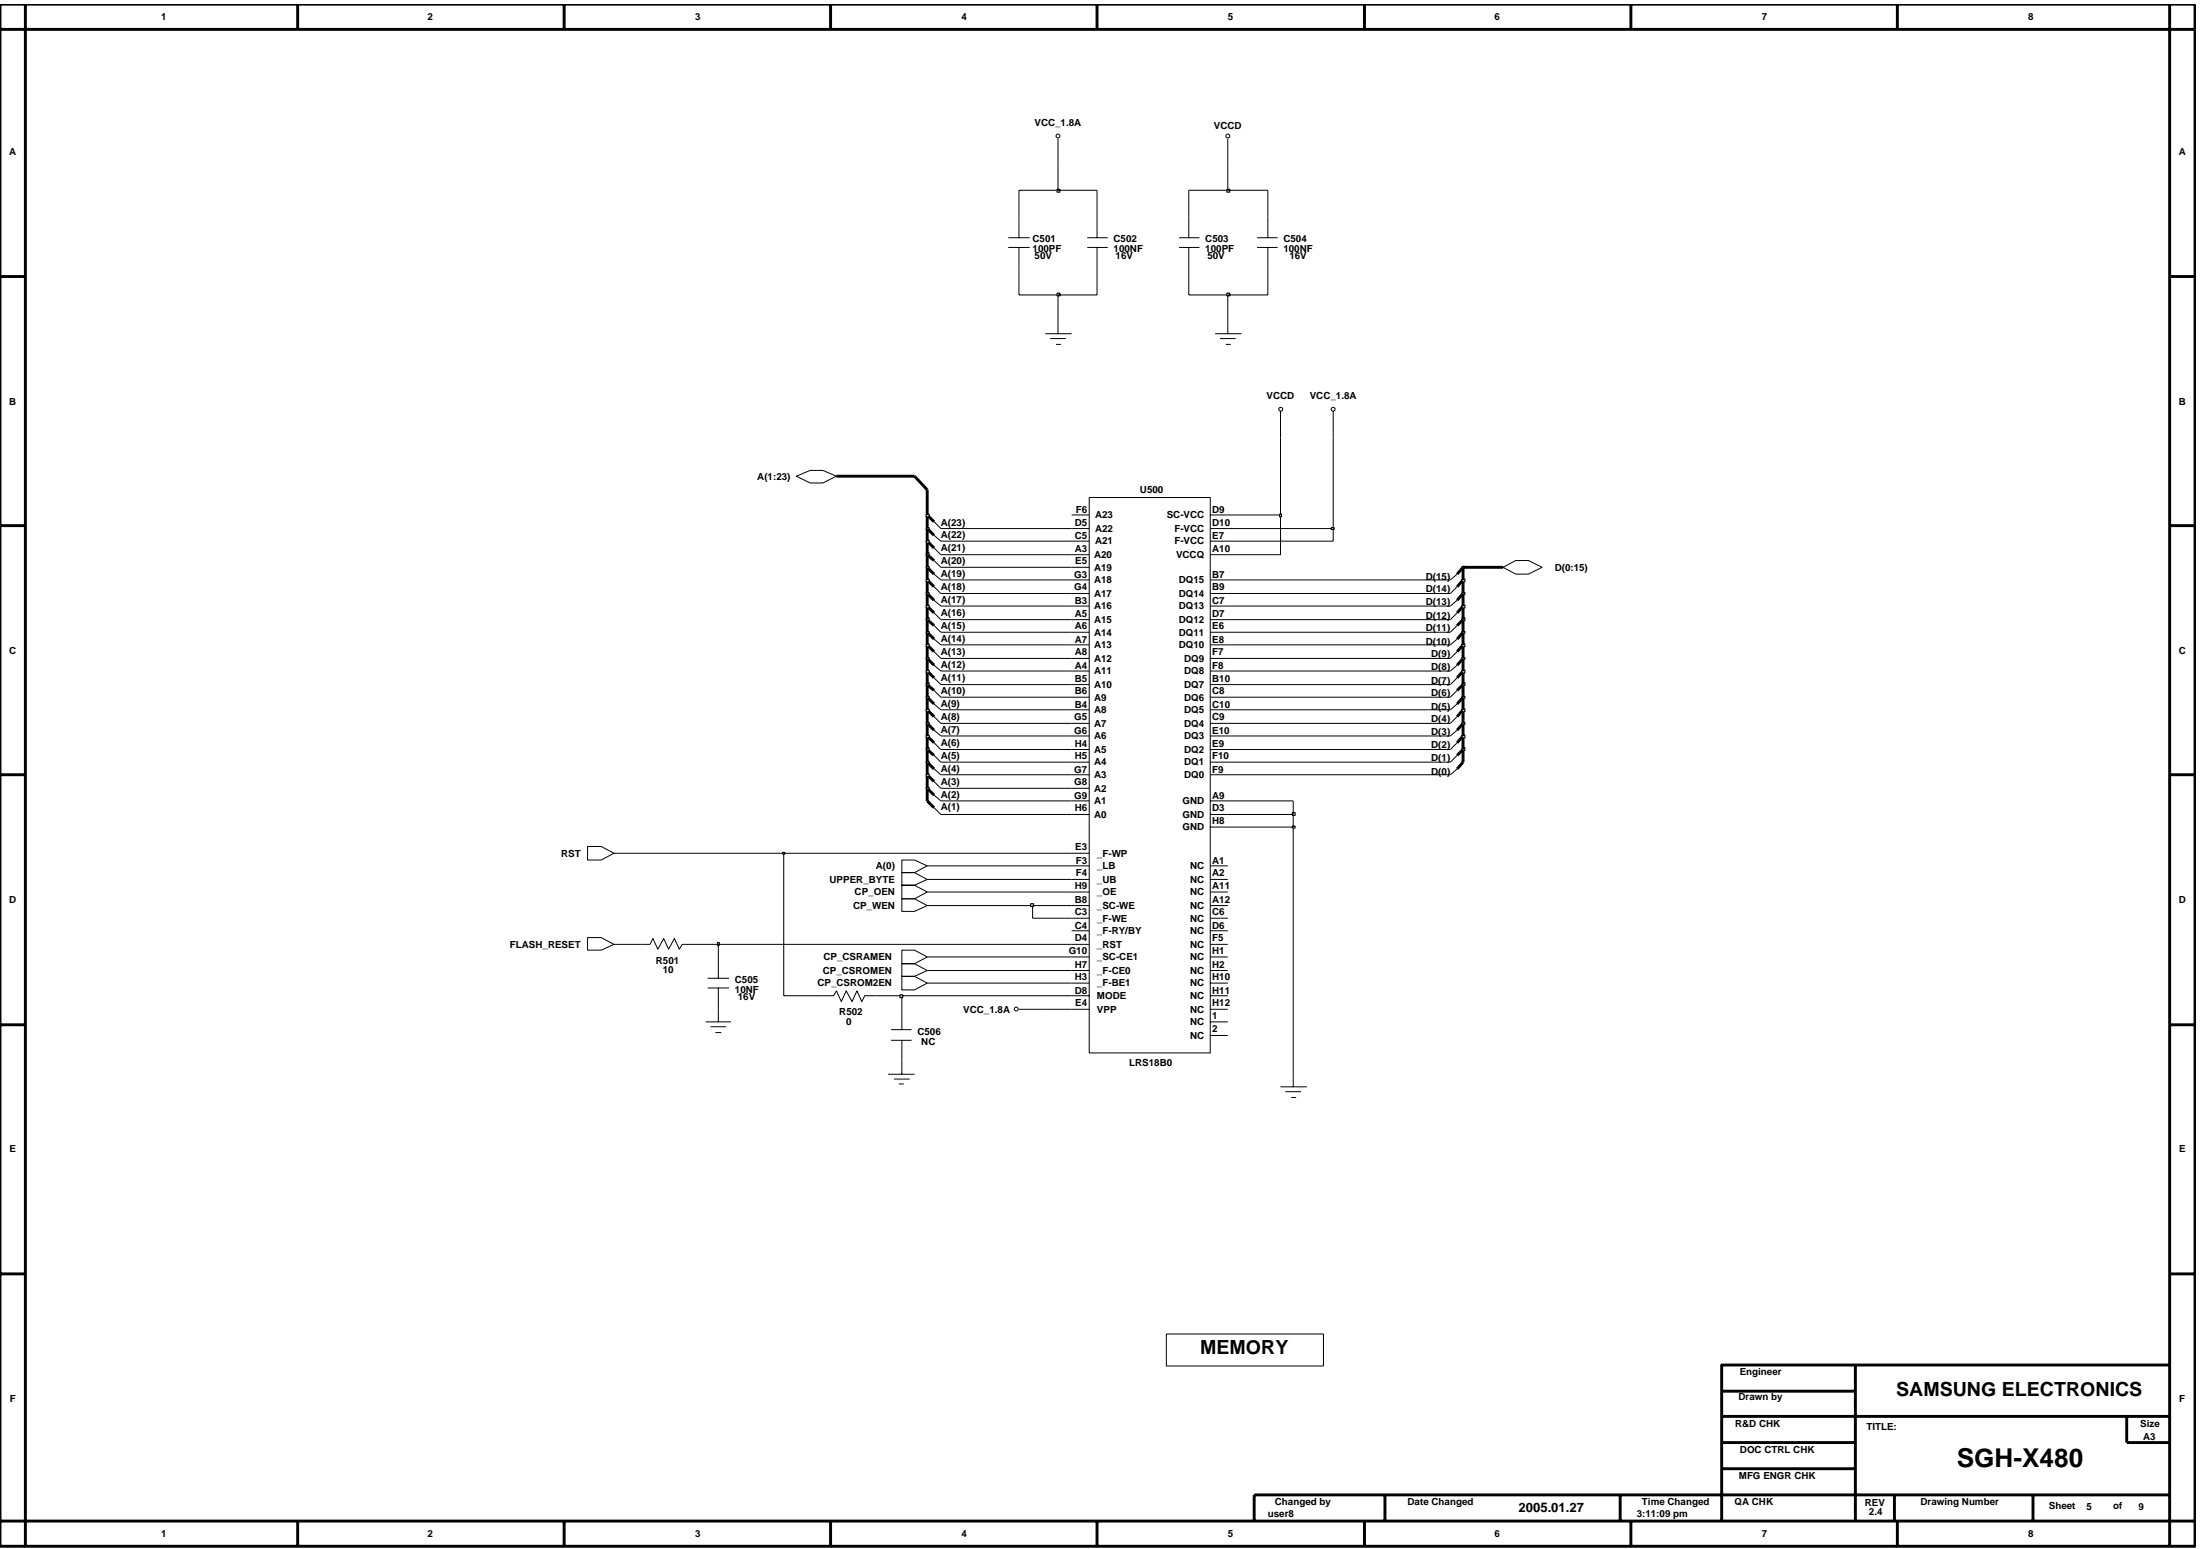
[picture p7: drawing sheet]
<svg xmlns="http://www.w3.org/2000/svg" width="192mm" height="135mm" viewBox="0 0 192 135" stroke-linecap="round" stroke-linejoin="round" font-family="sans-serif">
<g fill="none" stroke="#000" stroke-width=".09">
<path d="M88.9 18.9v1.8M92.3 12.1v2.3M95.7 18.9v1.8M103.7 18.9v1.8M107.1 12.1v2.3M110.6 18.9v1.8M87.9 21.6h1.9M87.9 20.7h1.9M88.9 21.6v1.8M91.2 29.1h2.3M91.6 29.5h1.4M92.1 30h.4"/>
<path d="M92.3 27.9v1.2M94.8 21.6h1.8M94.8 20.7h1.8M95.7 21.6v1.8M102.8 21.6h1.8M102.8 20.7h1.8M103.7 21.6v1.8M106 29.1h2.3M106.4 29.5h1.4M106.9 30h.5M107.1 27.9v1.2M109.7 21.6h1.7"/>
<path d="M109.7 20.7h1.7M110.6 21.6v1.8M111.7 35.9v2.3M116.3 35.9v2.3M69.5 41.5l1.2-.5h1.1l1.2 .5-1.2 .6h-1.1zM81.5 53.5l.6 .6M81.5 50.1l.6 .5M81.5 52.4l.6 .5M81.5 51.2l.6 .6M81.5 59.1l.6 .6M81.5 47.8l.6 .6M81.5 55.7l.6 .5"/>
<path d="M81.5 58l.6 .5M81.5 46.7l.6 .5M81.5 48.9l.6 .6M81.5 45.5l.6 .6M81.5 56.8l.6 .6M81.5 54.6l.6 .5M93.5 46.1h1.5M93.5 48.4h1.5M93.5 59.7h1.5M93.5 58.5h1.5M93.5 57.4h1.5M93.5 56.2h1.5"/>
<path d="M93.5 55.1h1.5M93.5 54.1h1.5M93.5 52.9h1.5M93.5 51.8h1.5M93.5 50.6h1.5M93.5 49.5h1.5M93.5 47.2h1.5M93.5 44.9h1.5M95 43.4h10.6v48.4h-10.6zM105.6 46.1h1.5M105.6 48.4h1.5M105.6 59.7h1.5"/>
<path d="M105.6 58.5h1.5M105.6 57.4h1.5M105.6 56.2h1.5M105.6 55.1h1.5M105.6 54.1h1.5M105.6 52.9h1.5M105.6 51.8h1.5M105.6 50.6h1.5M105.6 47.2h1.5M105.6 44.9h1.5M127.1 55.7l-.6 .5M127.1 53.5l-.6 .6"/>
<path d="M127.1 52.4l-.6 .5M127.1 50.1l-.6 .5M127.1 58l-.6 .5M127.1 56.8l-.6 .6M127.1 51.2l-.6 .6M127.1 59.1l-.6 .6M127.1 54.6l-.6 .5M131.1 49.5l1.1-.6h1.1l1.2 .6-1.2 .6h-1.1zM51.3 73.8h1.1l1.2 .6-1.2 .6h-1.1zM68.4 74.4v12.5h4.3l.3-.5 .4 1 .4-1 .5 1 .5-1 .4 1 .2-.5h3.3v2.9M78.7 75h1.1l1.1 .5-1.1 .6h-1.1zM78.7 78.4h1.1l1.1 .6-1.1 .5h-1.1z"/>
<path d="M78.7 77.2h1.1l1.1 .6-1.1 .6h-1.1zM78.7 76.1h1.1l1.1 .6-1.1 .5h-1.1zM81.5 63.7l.6 .5M81.5 65.9l.6 .6M81.5 61.4l.6 .5M81.5 70.5l.6 .5M81.5 67.1l.6 .5M81.5 69.4l.6 .5M81.5 68.2l.6 .6M81.5 62.5l.6 .6M81.5 64.8l.6 .6M81.5 60.2l.6 .6"/>
<path d="M93.5 79h1.5M93.5 77.8h1.5M93.5 76.7h1.5M93.5 75.5h1.5M93.5 71h1.5M93.5 69.9h1.5M93.5 68.8h1.5M93.5 67.6h1.5M93.5 66.5h1.5M93.5 65.4h1.5M93.5 64.2h1.5M93.5 63.1h1.5"/>
<path d="M93.5 61.9h1.5M93.5 60.8h1.5M93.5 74.4h1.5M105.6 79h1.5M105.6 77.8h1.5M105.6 76.7h1.5M105.6 75.5h1.5M105.6 71h1.5M105.6 69.9h1.5M105.6 67.6h1.5M105.6 66.5h1.5M105.6 65.4h1.5"/>
<path d="M105.6 64.2h1.5M105.6 63.1h1.5M105.6 61.9h1.5M105.6 60.8h1.5M105.6 72.1h1.5M112.8 72.1v22.7M127.1 64.8l-.6 .6M127.1 63.7l-.6 .5M127.1 61.4l-.6 .5M127.1 60.2l-.6 .6M127.1 67.1l-.6 .5M127.1 65.9l-.6 .6"/>
<path d="M127.1 62.5l-.6 .6M51.3 81.8h1.1l1.2 .6-1.2 .5h-1.1zM55.9 82.4h.8l.3-.5 .4 .9 .5-.9 .4 .9 .5-.9 .5 .9 .2-.4h.9M61.6 89.1h2.2M61.7 86.2h1.9M61.7 85.3h1.9M62 89.6h1.3M62.4 90.1h.5M62.7 83.5v1.8M62.7 86.2v2.9M77.5 93.7h2.3M77.7 90.7h1.8"/>
<path d="M77.7 89.8h1.8M78 94.1h1.3M78.4 94.5h.4M78.7 84.1h1.1l1.1 .6-1.1 .5h-1.1zM78.7 82.9h1.1l1.1 .6-1.1 .6h-1.1zM78.7 85.2h1.1l1.1 .6-1.1 .5h-1.1zM78.7 90.7v3M88.9 88h6.1M93.5 85.8h1.5M93.5 83.5h1.5M93.5 82.4h1.5M93.5 84.7h1.5"/>
<path d="M93.5 81.2h1.5M93.5 80.1h1.5M93.5 86.9h1.5M105.6 85.8h1.5M105.6 88h1.5M105.6 83.5h1.5M105.6 82.4h1.5M105.6 84.7h1.5M105.6 81.2h1.5M105.6 80.1h1.5M105.6 86.9h1.5M105.6 89.1h1.5"/>
<path d="M105.6 90.3h1.5M111.7 94.8h2.3M112.1 95.2h1.4M112.6 95.7h.5"/>
<circle cx="92.3" cy="11.9" r=".17"/>
<circle cx="107.1" cy="11.9" r=".17"/>
<circle cx="111.7" cy="35.7" r=".17"/>
<circle cx="116.3" cy="35.7" r=".17"/>
<circle cx="88.6" cy="88" r=".17"/>
</g>
<g fill="none" stroke="#000" stroke-width=".25">
<path d="M80.9 52.9l.6 .6M80.9 49.5l.6 .6M80.9 51.8l.6 .6M80.9 50.6l.6 .6M80.9 58.5l.6 .6M80.9 47.2l.6 .6M80.9 55.1l.6 .6M80.9 57.4l.6 .6M80.9 46.1l.6 .6M80.9 48.4l.6 .5M80.9 59.7l.6 .5M80.9 44.9l.6 .6"/>
<path d="M80.9 56.2l.6 .6M80.9 54.1l.6 .5M127.6 55.1l-.5 .6M127.6 52.9l-.5 .6M127.6 51.8l-.5 .6M127.6 49.5l-.5 .6M127.6 59.7l-.5 .5M127.6 57.4l-.5 .6M127.6 56.2l-.5 .6M127.6 50.6l-.5 .6M127.6 58.5l-.5 .6M127.6 54.1l-.5 .5"/>
<path d="M80.9 63.1l.6 .6M80.9 65.4l.6 .5M80.9 60.8l.6 .6M80.9 69.9l.6 .6M80.9 66.5l.6 .6M80.9 68.8l.6 .6M80.9 67.6l.6 .6M80.9 61.9l.6 .6M80.9 64.2l.6 .6M127.6 64.2l-.5 .6M127.6 63.1l-.5 .6M127.6 60.8l-.5 .6"/>
<path d="M127.6 66.5l-.5 .6M127.6 65.4l-.5 .5M127.6 61.9l-.5 .6"/>
</g>
<path d="M78.5 86.8h.3v.2h-.3z" fill-rule="evenodd" fill="#c2c2c2"/>
<path d="M53.6 82.4h2.3M60.4 82.4h2.3v1.1M78.5 86.8h.3v.2h-.3zM78.7 86.9h14.8M80.9 85.8h12.6M80.9 84.7h12.6M80.9 83.5h12.6" fill="none" stroke="#000" stroke-width=".09"/>
<path d="M62.6 82.2h.1v.2h-.1z" fill-rule="evenodd" fill="#c2c2c2"/>
<path d="M80.9 79h9.2v1.1h3.4M62.6 82.2h.1v.3h-.1zM62.7 82.4h30.8" fill="none" stroke="#000" stroke-width=".09"/>
<path d="M89.9 78.8h.3v.3h-.3z" fill-rule="evenodd" fill="#c2c2c2"/>
<path d="M53.6 74.4h14.8M80.9 77.8h12.6M80.9 76.7h12.6M80.9 75.5h12.6M89.9 78.8h.3v.3h-.3zM90.1 79h3.4" fill="none" stroke="#000" stroke-width=".09"/>
<path d="M68.3 74.3h.1v.2h-.1z" fill-rule="evenodd" fill="#c2c2c2"/>
<path d="M68.3 74.3h.2v.2h-.2zM68.4 74.4h25.1M107.1 72.1h5.7" fill="none" stroke="#000" stroke-width=".09"/>
<path d="M112.7 72.1h.3v.1h-.3z" fill-rule="evenodd" fill="#c2c2c2"/>
<path d="M82.1 71h11.4M107.1 71h5.7v1.1M112.7 72.1h.3v.1h-.3z" fill="none" stroke="#000" stroke-width=".09"/>
<path d="M112.7 70.9h.3v.2h-.3z" fill-rule="evenodd" fill="#c2c2c2"/>
<path d="M82.1 69.9h11.4M107.1 69.9h5.7v1.1M112.7 70.9h.3v.2h-.3z" fill="none" stroke="#000" stroke-width=".09"/>
<path d="M80.9 68.8v1.1" fill="none" stroke="#000" stroke-width=".25"/>
<path d="M80.8 68.7h.2v.1h-.2z" fill-rule="evenodd" fill="#c2c2c2"/>
<path d="M80.8 68.7h.3v.1h-.3zM82.1 68.8h11.4" fill="none" stroke="#000" stroke-width=".09"/>
<path d="M80.9 67.6v1.2" fill="none" stroke="#000" stroke-width=".25"/>
<path d="M80.8 67.5h.2v.2h-.2z" fill-rule="evenodd" fill="#c2c2c2"/>
<path d="M80.8 67.5h.3v.2h-.3zM82.1 67.6h11.4M107.1 67.6h19.4" fill="none" stroke="#000" stroke-width=".09"/>
<path d="M80.9 66.5v1.1" fill="none" stroke="#000" stroke-width=".25"/>
<path d="M80.8 66.4h.2v.2h-.2z" fill-rule="evenodd" fill="#c2c2c2"/>
<path d="M80.8 66.4h.3v.2h-.3zM82.1 66.5h11.4M107.1 66.5h19.4" fill="none" stroke="#000" stroke-width=".09"/>
<path d="M80.9 65.4v1.1M127.6 65.4v1.1" fill="none" stroke="#000" stroke-width=".25"/>
<path d="M80.8 65.2h.2v.3h-.2z" fill-rule="evenodd" fill="#c2c2c2"/>
<path d="M80.8 65.2h.3v.3h-.3zM82.1 65.4h11.4M107.1 65.4h19.4" fill="none" stroke="#000" stroke-width=".09"/>
<path d="M80.9 64.2v1.2" fill="none" stroke="#000" stroke-width=".25"/>
<path d="M127.5 65.2h.3v.3h-.3z" fill-rule="evenodd" fill="#c2c2c2"/>
<path d="M127.5 65.2h.3v.3h-.3z" fill="none" stroke="#000" stroke-width=".09"/>
<path d="M127.6 64.2v1.2" fill="none" stroke="#000" stroke-width=".25"/>
<path d="M80.8 64.1h.2v.3h-.2z" fill-rule="evenodd" fill="#c2c2c2"/>
<path d="M80.8 64.1h.3v.3h-.3zM82.1 64.2h11.4M107.1 64.2h19.4" fill="none" stroke="#000" stroke-width=".09"/>
<path d="M80.9 63.1v1.1" fill="none" stroke="#000" stroke-width=".25"/>
<path d="M127.5 64.1h.3v.3h-.3z" fill-rule="evenodd" fill="#c2c2c2"/>
<path d="M127.5 64.1h.3v.3h-.3z" fill="none" stroke="#000" stroke-width=".09"/>
<path d="M127.6 63.1v1.1" fill="none" stroke="#000" stroke-width=".25"/>
<path d="M80.8 63h.2v.2h-.2z" fill-rule="evenodd" fill="#c2c2c2"/>
<path d="M80.8 63h.3v.2h-.3zM82.1 63.1h11.4M107.1 63.1h19.4" fill="none" stroke="#000" stroke-width=".09"/>
<path d="M80.9 61.9v1.2" fill="none" stroke="#000" stroke-width=".25"/>
<path d="M127.5 63h.3v.2h-.3z" fill-rule="evenodd" fill="#c2c2c2"/>
<path d="M127.5 63h.3v.2h-.3z" fill="none" stroke="#000" stroke-width=".09"/>
<path d="M127.6 61.9v1.2" fill="none" stroke="#000" stroke-width=".25"/>
<path d="M80.8 61.8h.2v.3h-.2z" fill-rule="evenodd" fill="#c2c2c2"/>
<path d="M80.8 61.8h.3v.3h-.3zM82.1 61.9h11.4M107.1 61.9h19.4" fill="none" stroke="#000" stroke-width=".09"/>
<path d="M80.9 60.8v1.1" fill="none" stroke="#000" stroke-width=".25"/>
<path d="M127.5 61.8h.3v.3h-.3z" fill-rule="evenodd" fill="#c2c2c2"/>
<path d="M127.5 61.8h.3v.3h-.3z" fill="none" stroke="#000" stroke-width=".09"/>
<path d="M127.6 60.8v1.1" fill="none" stroke="#000" stroke-width=".25"/>
<path d="M80.8 60.7h.2v.2h-.2z" fill-rule="evenodd" fill="#c2c2c2"/>
<path d="M80.8 60.7h.3v.2h-.3zM82.1 60.8h11.4M107.1 60.8h19.4" fill="none" stroke="#000" stroke-width=".09"/>
<path d="M80.9 59.7v1.1" fill="none" stroke="#000" stroke-width=".25"/>
<path d="M127.5 60.7h.3v.2h-.3z" fill-rule="evenodd" fill="#c2c2c2"/>
<path d="M127.5 60.7h.3v.2h-.3z" fill="none" stroke="#000" stroke-width=".09"/>
<path d="M127.6 59.7v1.1" fill="none" stroke="#000" stroke-width=".25"/>
<path d="M80.8 59.5h.2v.3h-.2z" fill-rule="evenodd" fill="#c2c2c2"/>
<path d="M80.8 59.5h.3v.3h-.3zM82.1 59.7h11.4M107.1 59.7h19.4" fill="none" stroke="#000" stroke-width=".09"/>
<path d="M80.9 58.5v1.2" fill="none" stroke="#000" stroke-width=".25"/>
<path d="M127.5 59.5h.3v.3h-.3z" fill-rule="evenodd" fill="#c2c2c2"/>
<path d="M127.5 59.5h.3v.3h-.3z" fill="none" stroke="#000" stroke-width=".09"/>
<path d="M127.6 58.5v1.2" fill="none" stroke="#000" stroke-width=".25"/>
<path d="M80.8 58.4h.2v.3h-.2z" fill-rule="evenodd" fill="#c2c2c2"/>
<path d="M80.8 58.4h.3v.3h-.3zM82.1 58.5h11.4M107.1 58.5h19.4" fill="none" stroke="#000" stroke-width=".09"/>
<path d="M80.9 57.4v1.1" fill="none" stroke="#000" stroke-width=".25"/>
<path d="M127.5 58.4h.3v.3h-.3z" fill-rule="evenodd" fill="#c2c2c2"/>
<path d="M127.5 58.4h.3v.3h-.3z" fill="none" stroke="#000" stroke-width=".09"/>
<path d="M127.6 57.4v1.1" fill="none" stroke="#000" stroke-width=".25"/>
<path d="M80.8 57.3h.2v.2h-.2z" fill-rule="evenodd" fill="#c2c2c2"/>
<path d="M80.8 57.3h.3v.2h-.3zM82.1 57.4h11.4M107.1 57.4h19.4" fill="none" stroke="#000" stroke-width=".09"/>
<path d="M80.9 56.2v1.2" fill="none" stroke="#000" stroke-width=".25"/>
<path d="M127.5 57.3h.3v.2h-.3z" fill-rule="evenodd" fill="#c2c2c2"/>
<path d="M127.5 57.3h.3v.2h-.3z" fill="none" stroke="#000" stroke-width=".09"/>
<path d="M127.6 56.2v1.2" fill="none" stroke="#000" stroke-width=".25"/>
<path d="M80.8 56.2h.2v.2h-.2z" fill-rule="evenodd" fill="#c2c2c2"/>
<path d="M80.8 56.2h.3v.2h-.3zM82.1 56.2h11.4M107.1 56.2h19.4" fill="none" stroke="#000" stroke-width=".09"/>
<path d="M80.9 55.1v1.1" fill="none" stroke="#000" stroke-width=".25"/>
<path d="M127.5 56.2h.3v.2h-.3z" fill-rule="evenodd" fill="#c2c2c2"/>
<path d="M127.5 56.2h.3v.2h-.3z" fill="none" stroke="#000" stroke-width=".09"/>
<path d="M127.6 55.1v1.1" fill="none" stroke="#000" stroke-width=".25"/>
<path d="M80.8 55.1h.2v.1h-.2z" fill-rule="evenodd" fill="#c2c2c2"/>
<path d="M80.8 55.1h.3v.1h-.3zM82.1 55.1h11.4M107.1 55.1h19.4" fill="none" stroke="#000" stroke-width=".09"/>
<path d="M80.9 54.1v1" fill="none" stroke="#000" stroke-width=".25"/>
<path d="M127.5 55.1h.3v.1h-.3z" fill-rule="evenodd" fill="#c2c2c2"/>
<path d="M127.5 55.1h.3v.1h-.3z" fill="none" stroke="#000" stroke-width=".09"/>
<path d="M127.6 54.1v1" fill="none" stroke="#000" stroke-width=".25"/>
<path d="M80.8 53.9h.2v.2h-.2z" fill-rule="evenodd" fill="#c2c2c2"/>
<path d="M80.8 53.9h.3v.2h-.3zM82.1 54.1h11.4M107.1 54.1h19.4" fill="none" stroke="#000" stroke-width=".09"/>
<path d="M80.9 52.9v1.2" fill="none" stroke="#000" stroke-width=".25"/>
<path d="M127.5 53.9h.3v.2h-.3z" fill-rule="evenodd" fill="#c2c2c2"/>
<path d="M127.5 53.9h.3v.2h-.3z" fill="none" stroke="#000" stroke-width=".09"/>
<path d="M127.6 52.9v1.2" fill="none" stroke="#000" stroke-width=".25"/>
<path d="M80.8 52.8h.2v.2h-.2z" fill-rule="evenodd" fill="#c2c2c2"/>
<path d="M80.8 52.8h.3v.2h-.3zM82.1 52.9h11.4M107.1 52.9h19.4" fill="none" stroke="#000" stroke-width=".09"/>
<path d="M80.9 51.8v1.1" fill="none" stroke="#000" stroke-width=".25"/>
<path d="M127.5 52.8h.3v.2h-.3z" fill-rule="evenodd" fill="#c2c2c2"/>
<path d="M127.5 52.8h.3v.2h-.3z" fill="none" stroke="#000" stroke-width=".09"/>
<path d="M127.6 51.8v1.1" fill="none" stroke="#000" stroke-width=".25"/>
<path d="M80.8 51.7h.2v.1h-.2z" fill-rule="evenodd" fill="#c2c2c2"/>
<path d="M80.8 51.7h.3v.2h-.3zM82.1 51.8h11.4M107.1 51.8h19.4" fill="none" stroke="#000" stroke-width=".09"/>
<path d="M80.9 50.6v1.2" fill="none" stroke="#000" stroke-width=".25"/>
<path d="M127.5 51.7h.3v.1h-.3z" fill-rule="evenodd" fill="#c2c2c2"/>
<path d="M127.5 51.7h.3v.2h-.3z" fill="none" stroke="#000" stroke-width=".09"/>
<path d="M127.6 50.6v1.2" fill="none" stroke="#000" stroke-width=".25"/>
<path d="M80.8 50.5h.2v.2h-.2z" fill-rule="evenodd" fill="#c2c2c2"/>
<path d="M80.8 50.5h.3v.3h-.3zM82.1 50.6h11.4M107.1 50.6h19.4" fill="none" stroke="#000" stroke-width=".09"/>
<path d="M80.9 49.5v1.1" fill="none" stroke="#000" stroke-width=".25"/>
<path d="M127.5 50.5h.3v.2h-.3z" fill-rule="evenodd" fill="#c2c2c2"/>
<path d="M127.5 50.5h.3v.3h-.3z" fill="none" stroke="#000" stroke-width=".09"/>
<path d="M127.6 49.5v1.1" fill="none" stroke="#000" stroke-width=".25"/>
<path d="M80.8 49.4h.2v.2h-.2z" fill-rule="evenodd" fill="#c2c2c2"/>
<path d="M80.8 49.4h.3v.2h-.3zM82.1 49.5h11.4" fill="none" stroke="#000" stroke-width=".09"/>
<path d="M80.9 48.4v1.1" fill="none" stroke="#000" stroke-width=".25"/>
<path d="M127.5 49.4h.3v.2h-.3z" fill-rule="evenodd" fill="#c2c2c2"/>
<path d="M127.5 49.4h.3v.2h-.3z" fill="none" stroke="#000" stroke-width=".09"/>
<path d="M127.6 49.5h3.5" fill="none" stroke="#000" stroke-width=".25"/>
<path d="M80.8 48.2h.2v.3h-.2z" fill-rule="evenodd" fill="#c2c2c2"/>
<path d="M80.8 48.2h.3v.3h-.3zM82.1 48.4h11.4M111.7 44.9v3.5h-4.6" fill="none" stroke="#000" stroke-width=".09"/>
<path d="M80.9 47.2v1.2" fill="none" stroke="#000" stroke-width=".25"/>
<path d="M80.8 47.1h.2v.3h-.2z" fill="#c2c2c2"/>
<path d="M80.8 47.1h.3v.3h-.3zM82.1 47.2h11.4M116.3 46.1v1.1h-9.2" fill="none" stroke="#000" stroke-width=".09"/>
<path d="M80.9 46.1v1.1" fill="none" stroke="#000" stroke-width=".25"/>
<path d="M80.8 46h.2v.2h-.2z" fill-rule="evenodd" fill="#c2c2c2"/>
<path d="M80.8 46h.3v.2h-.3zM82.1 46.1h11.4M107.1 46.1h9.2" fill="none" stroke="#000" stroke-width=".09"/>
<path d="M80.9 44.9v1.2" fill="none" stroke="#000" stroke-width=".25"/>
<path d="M116.1 46h.3v.2h-.3z" fill-rule="evenodd" fill="#c2c2c2"/>
<path d="M116.3 38.2v7.9M116.1 46h.3v.2h-.3z" fill="none" stroke="#000" stroke-width=".09"/>
<path d="M80.8 44.8h.2v.3h-.2z" fill-rule="evenodd" fill="#c2c2c2"/>
<path d="M80.8 44.8h.3v.3h-.3zM107.1 44.9h4.6" fill="none" stroke="#000" stroke-width=".09"/>
<path d="M80.9 42.7v2.2" fill="none" stroke="#000" stroke-width=".25"/>
<path d="M111.6 44.8h.2v.3h-.2z" fill-rule="evenodd" fill="#c2c2c2"/>
<path d="M88.9 23.4v2.3h3.4v2.2M107.1 25.7v2.2M111.7 38.2v6.7M111.6 44.8h.2v.3h-.2z" fill="none" stroke="#000" stroke-width=".09"/>
<path d="M73 41.5h6.8" fill="none" stroke="#000" stroke-width=".25"/>
<path d="M92.2 25.5h.3v.3h-.3z" fill-rule="evenodd" fill="#c2c2c2"/>
<path d="M92.2 25.6h.3v.2h-.3zM95.7 23.4v2.3h-3.4M103.7 23.4v2.3h3.4" fill="none" stroke="#000" stroke-width=".09"/>
<path d="M107 25.5h.3v.3h-.3z" fill-rule="evenodd" fill="#c2c2c2"/>
<path d="M92.3 16.6h-3.4v2.3M95.7 16.6v2.3M103.7 16.6v2.3M110.6 16.6v2.3M107 25.6h.3v.2h-.3zM110.6 23.4v2.3h-3.5" fill="none" stroke="#000" stroke-width=".09"/>
<path d="M92.2 16.5h.3v.3h-.3z" fill-rule="evenodd" fill="#c2c2c2"/>
<path d="M92.2 16.5h.3v.3h-.3zM92.3 14.4v2.2h3.4M103.7 16.6h3.4" fill="none" stroke="#000" stroke-width=".09"/>
<path d="M107 16.5h.3v.3h-.3z" fill-rule="evenodd" fill="#c2c2c2"/>
<path d="M107 16.5h.3v.3h-.3zM107.1 14.4v2.2h3.5M101.7 116.4h13.7v2.8h-13.7z" fill="none" stroke="#000" stroke-width=".09"/>
<g fill="none" stroke="#000" stroke-width=".25">
<path d="M0 .4h191.5v134.5h-191.5zM0 2.6h191.5M2.2 .4v134.5M26 .4v2.2M49.2 .4v2.2M72.5 .4v2.2M95.7 .4v2.2M119 .4v2.2M142.3 .4v2.2M165.5 .4v2.2M189.3 .4v134.5M0 24.1h2.2"/>
<path d="M189.3 24.1h2.2M0 45.8h2.2M79.8 41.5l1.1 1.2M189.3 45.8h2.2M0 67.6h2.2M189.3 67.6h2.2M0 89.4h2.2M189.3 89.4h2.2M0 111.1h2.2M161.8 119.1v13.6M189.3 119.1h-39.1v13.6M189.3 111.1h2.2"/>
<path d="M0 132.7h191.5M26 132.7v2.2M49.2 132.7v2.2M72.5 132.7v2.2M95.7 132.7v2.2M119 132.7v2.2M120.8 130.4v2.3M141.3 130.4v2.3M142.3 132.7v2.2M150.2 121.3h11.6M150.2 123.5h39.1M150.2 125.8h11.6"/>
<path d="M150.2 128.1h11.6M165.3 130.4v2.3M165.5 132.7v2.2M177.3 130.4v2.3M185.5 123.5v2.3h3.8M189.3 130.4h-79.9v2.3"/>
</g>
<text font-size="2.3" x="170.7" y="127.9">SGH-X480</text>
<g font-size="1.7">
<text x="104.7" y="118.1">MEMORY</text>
<text x="165.4" y="121.8">SAMSUNG ELECTRONICS</text>
</g>
<text font-size="1.1" x="132.5" y="131.9">2005.01.27</text>
<g font-size=".8">
<text x="14.1" y="1.8">1</text>
<text x="37.3" y="1.8">2</text>
<text x="60.6" y="1.8">3</text>
<text x="83.9" y="1.8">4</text>
<text x="107.1" y="1.8">5</text>
<text x="130.4" y="1.8">6</text>
<text x="153.7" y="1.8">7</text>
<text x="176.9" y="1.8">8</text>
<text x="90.2" y="11">VCC_1.8A</text>
<text x="105.9" y="11.2">VCCD</text>
<text x=".8" y="13.5">A</text>
<text x="190.1" y="13.5">A</text>
<text x="90.1" y="21.1">C501</text>
<text x="90.1" y="22">100PF</text>
<text x="90.3" y="22.6">50V</text>
<text x="97.1" y="21.1">C502</text>
<text x="97.1" y="22">100NF</text>
<text x="97.3" y="22.6">16V</text>
<text x="105.1" y="21.1">C503</text>
<text x="105.1" y="22">100PF</text>
<text x="105.3" y="22.6">50V</text>
<text x="112" y="22">100NF</text>
<text x="112" y="21.1">C504</text>
<text x="112.5" y="22.6">16V</text>
<text x=".8" y="35.3">B</text>
<text x="110.5" y="34.8">VCCD</text>
<text x="114.3" y="34.8">VCC_1.8A</text>
<text x="190.1" y="35.3">B</text>
<text x="66.1" y="41.8">A(1:23)</text>
<text x="82.1" y="46.9">A(22)</text>
<text x="82.1" y="45.8">A(23)</text>
<text x="93.7" y="45.8">D5</text>
<text x="93.7" y="47">C5</text>
<text x="93.8" y="44.7">F6</text>
<text x="95.5" y="46.4">A22</text>
<text x="95.5" y="45.2">A23</text>
<text x="95.5" y="47.5">A21</text>
<text x="99.4" y="43">U500</text>
<text x="101.8" y="45.2">SC-VCC</text>
<text x="102.4" y="46.4">F-VCC</text>
<text x="102.4" y="47.5">F-VCC</text>
<text x="105.7" y="44.7">D9</text>
<text x="105.7" y="45.8">D10</text>
<text x="105.7" y="47">E7</text>
<text x="82.1" y="49.2">A(20)</text>
<text x="82.1" y="48">A(21)</text>
<text x="82.1" y="53.7">A(16)</text>
<text x="82.1" y="52.6">A(17)</text>
<text x="82.1" y="51.5">A(18)</text>
<text x="82.1" y="50.3">A(19)</text>
<text x="93.7" y="51.5">G4</text>
<text x="93.7" y="50.4">G3</text>
<text x="93.7" y="52.7">B3</text>
<text x="93.7" y="48.1">A3</text>
<text x="93.7" y="53.8">A5</text>
<text x="93.8" y="49.2">E5</text>
<text x="95.4" y="53.2">A16</text>
<text x="95.4" y="52.1">A17</text>
<text x="95.4" y="50.9">A18</text>
<text x="95.4" y="49.8">A19</text>
<text x="95.4" y="48.7">A20</text>
<text x="102.6" y="48.7">VCCQ</text>
<text x="102.8" y="53.2">DQ13</text>
<text x="102.8" y="52.1">DQ14</text>
<text x="102.8" y="50.9">DQ15</text>
<text x="105.7" y="48.1">A10</text>
<text x="105.7" y="53.8">D7</text>
<text x="105.7" y="52.7">C7</text>
<text x="105.7" y="51.5">B9</text>
<text x="105.7" y="50.4">B7</text>
<text x="124.4" y="54">D(12)</text>
<text x="124.4" y="52.8">D(13)</text>
<text x="124.4" y="51.7">D(14)</text>
<text x="124.4" y="50.6">D(15)</text>
<text x="135.6" y="49.8">D(0:15)</text>
<text x=".8" y="57">C</text>
<text x="82.1" y="59.4">A(11)</text>
<text x="82.1" y="58.3">A(12)</text>
<text x="82.1" y="57.2">A(13)</text>
<text x="82.1" y="56">A(14)</text>
<text x="82.1" y="54.9">A(15)</text>
<text x="93.7" y="59.5">B5</text>
<text x="93.7" y="58.4">A4</text>
<text x="93.7" y="57.2">A8</text>
<text x="93.7" y="56.1">A7</text>
<text x="93.7" y="54.9">A6</text>
<text x="95.4" y="58.8">A11</text>
<text x="95.4" y="57.7">A12</text>
<text x="95.4" y="56.5">A13</text>
<text x="95.4" y="55.4">A14</text>
<text x="95.4" y="54.3">A15</text>
<text x="102.8" y="56.5">DQ10</text>
<text x="102.8" y="55.4">DQ11</text>
<text x="102.8" y="54.3">DQ12</text>
<text x="103.3" y="58.8">DQ8</text>
<text x="103.3" y="57.7">DQ9</text>
<text x="105.7" y="59.5">B10</text>
<text x="105.7" y="58.4">F8</text>
<text x="105.7" y="57.2">F7</text>
<text x="105.7" y="56.1">E8</text>
<text x="105.7" y="54.9">E6</text>
<text x="124.4" y="56.2">D(10)</text>
<text x="124.4" y="55.1">D(11)</text>
<text x="124.8" y="59.6">D(7)</text>
<text x="124.8" y="58.4">D(8)</text>
<text x="124.8" y="57.3">D(9)</text>
<text x="190.1" y="57">C</text>
<text x="82.1" y="65">A(6)</text>
<text x="82.1" y="63.9">A(7)</text>
<text x="82.1" y="62.8">A(8)</text>
<text x="82.1" y="61.6">A(9)</text>
<text x="82.1" y="60.6">A(10)</text>
<text x="93.7" y="64">G6</text>
<text x="93.7" y="62.8">G5</text>
<text x="93.7" y="65.1">H4</text>
<text x="93.7" y="61.7">B4</text>
<text x="93.7" y="60.6">B6</text>
<text x="95.4" y="65.7">A5</text>
<text x="95.4" y="64.5">A6</text>
<text x="95.4" y="63.4">A7</text>
<text x="95.4" y="62.2">A8</text>
<text x="95.4" y="61.1">A9</text>
<text x="95.4" y="60">A10</text>
<text x="103.3" y="65.7">DQ2</text>
<text x="103.3" y="64.5">DQ3</text>
<text x="103.3" y="63.4">DQ4</text>
<text x="103.3" y="62.2">DQ5</text>
<text x="103.3" y="61.1">DQ6</text>
<text x="103.3" y="60">DQ7</text>
<text x="105.7" y="65.1">E9</text>
<text x="105.7" y="64">E10</text>
<text x="105.7" y="62.8">C9</text>
<text x="105.7" y="61.7">C10</text>
<text x="105.7" y="60.6">C8</text>
<text x="124.8" y="65.3">D(2)</text>
<text x="124.8" y="64.1">D(3)</text>
<text x="124.8" y="63">D(4)</text>
<text x="124.8" y="61.9">D(5)</text>
<text x="124.8" y="60.7">D(6)</text>
<text x="82.1" y="68.5">A(3)</text>
<text x="82.1" y="67.3">A(4)</text>
<text x="82.1" y="66.2">A(5)</text>
<text x="82.1" y="70.7">A(1)</text>
<text x="82.1" y="69.6">A(2)</text>
<text x="93.7" y="67.4">G7</text>
<text x="93.7" y="68.5">G8</text>
<text x="93.7" y="69.7">G9</text>
<text x="93.7" y="66.2">H5</text>
<text x="93.7" y="70.8">H6</text>
<text x="95.4" y="67.9">A3</text>
<text x="95.4" y="66.8">A4</text>
<text x="95.4" y="69.1">A2</text>
<text x="95.4" y="71.3">A0</text>
<text x="95.4" y="70.2">A1</text>
<text x="103.2" y="70.2">GND</text>
<text x="103.2" y="71.3">GND</text>
<text x="103.3" y="67.9">DQ0</text>
<text x="103.3" y="66.8">DQ1</text>
<text x="105.7" y="67.4">F9</text>
<text x="105.7" y="66.2">F10</text>
<text x="105.7" y="69.7">A9</text>
<text x="105.7" y="70.8">D3</text>
<text x="105.7" y="71.9">H8</text>
<text x="124.8" y="67.6">D(0)</text>
<text x="124.8" y="66.4">D(1)</text>
<text x="48.9" y="74.7">RST</text>
<text x="72.4" y="77">UPPER_BYTE</text>
<text x="76.4" y="75.8">A(0)</text>
<text x="93.7" y="77.5">H9</text>
<text x="93.8" y="74.2">E3</text>
<text x="93.8" y="76.4">F4</text>
<text x="93.8" y="75.3">F3</text>
<text x="95.7" y="77">_UB</text>
<text x="95.7" y="74.7">_F-WP</text>
<text x="95.7" y="75.8">_LB</text>
<text x="103.2" y="72.4">GND</text>
<text x="103.8" y="75.8">NC</text>
<text x="103.8" y="77">NC</text>
<text x="105.7" y="77.5">A11</text>
<text x="105.7" y="75.3">A1</text>
<text x="105.7" y="76.4">A2</text>
<text x=".8" y="78.8">D</text>
<text x="44.5" y="82.7">FLASH_RESET</text>
<text x="71.8" y="83.8">CP_CSRAMEN</text>
<text x="74.4" y="79.3">CP_WEN</text>
<text x="74.6" y="78.1">CP_OEN</text>
<text x="93.2" y="83.2">G10</text>
<text x="93.7" y="78.7">B8</text>
<text x="93.7" y="81">C4</text>
<text x="93.7" y="79.8">C3</text>
<text x="93.7" y="82.1">D4</text>
<text x="95.7" y="83.8">_SC-CE1</text>
<text x="95.7" y="79.3">_SC-WE</text>
<text x="95.7" y="81.5">_F-RY/BY</text>
<text x="95.7" y="80.4">_F-WE</text>
<text x="95.7" y="78.1">_OE</text>
<text x="95.7" y="82.7">_RST</text>
<text x="103.8" y="78.1">NC</text>
<text x="103.8" y="79.3">NC</text>
<text x="103.8" y="80.4">NC</text>
<text x="103.8" y="81.5">NC</text>
<text x="103.8" y="82.7">NC</text>
<text x="103.8" y="83.8">NC</text>
<text x="105.7" y="78.7">A12</text>
<text x="105.7" y="79.8">C6</text>
<text x="105.7" y="81">D6</text>
<text x="105.7" y="82.1">F5</text>
<text x="105.7" y="83.2">H1</text>
<text x="190.1" y="78.8">D</text>
<text x="57.2" y="84.1">R501</text>
<text x="57.8" y="84.9">10</text>
<text x="64.1" y="86.6">10NF</text>
<text x="64.1" y="85.7">C505</text>
<text x="64.4" y="87.2">16V</text>
<text x="71.3" y="86">CP_CSROM2EN</text>
<text x="71.8" y="84.9">CP_CSROMEN</text>
<text x="73.2" y="88.5">R502</text>
<text x="73.8" y="89.4">0</text>
<text x="84" y="88.3">VCC_1.8A</text>
<text x="93.7" y="85.5">H3</text>
<text x="93.7" y="84.4">H7</text>
<text x="93.7" y="86.7">D8</text>
<text x="93.8" y="87.8">E4</text>
<text x="95.7" y="86">_F-BE1</text>
<text x="95.7" y="84.9">_F-CE0</text>
<text x="95.7" y="88.3">VPP</text>
<text x="95.7" y="87.1">MODE</text>
<text x="103.8" y="84.9">NC</text>
<text x="103.8" y="86">NC</text>
<text x="103.8" y="87.1">NC</text>
<text x="103.8" y="88.3">NC</text>
<text x="103.8" y="89.4">NC</text>
<text x="105.7" y="84.4">H2</text>
<text x="105.7" y="85.5">H10</text>
<text x="105.7" y="86.7">H11</text>
<text x="105.7" y="87.8">H12</text>
<text x="105.7" y="88.9">1</text>
<text x="80" y="90.3">C506</text>
<text x="80.4" y="91.2">NC</text>
<text x="98.5" y="93">LRS18B0</text>
<text x="103.8" y="90.6">NC</text>
<text x="105.7" y="90.1">2</text>
<text x=".8" y="100.5">E</text>
<text x="190.1" y="100.5">E</text>
<text x="151.8" y="120">Engineer</text>
<text x=".8" y="122.3">F</text>
<text x="151.4" y="124.4">R&amp;D CHK</text>
<text x="151.7" y="122.2">Drawn by</text>
<text x="162.8" y="124.8">TITLE:</text>
<text x="186.7" y="124.4">Size</text>
<text x="187" y="125.6">A3</text>
<text x="190.1" y="122.3">F</text>
<text x="111.2" y="131.3">Changed by</text>
<text x="122.8" y="131.3">Date Changed</text>
<text x="143.2" y="131.3">Time Changed</text>
<text x="151.3" y="131.3">QA CHK</text>
<text x="151.7" y="129">MFG ENGR CHK</text>
<text x="151.8" y="126.7">DOC CTRL CHK</text>
<text x="162.7" y="131.4">REV</text>
<text x="167.5" y="131.3">Drawing Number</text>
<text x="178.7" y="131.6">Sheet</text>
<text x="182" y="131.7">5</text>
<text x="184.3" y="131.6">of</text>
<text x="186.5" y="131.7">9</text>
<text x="14.1" y="134.1">1</text>
<text x="37.3" y="134.1">2</text>
<text x="60.6" y="134.1">3</text>
<text x="83.9" y="134.1">4</text>
<text x="107.1" y="134.1">5</text>
<text x="110.6" y="132.3">user8</text>
<text x="130.4" y="134.1">6</text>
<text x="142.8" y="132.3">3:11:09 pm</text>
<text x="153.7" y="134.1">7</text>
<text x="163" y="132.2">2.4</text>
<text x="176.9" y="134.1">8</text>
</g>
</svg>
